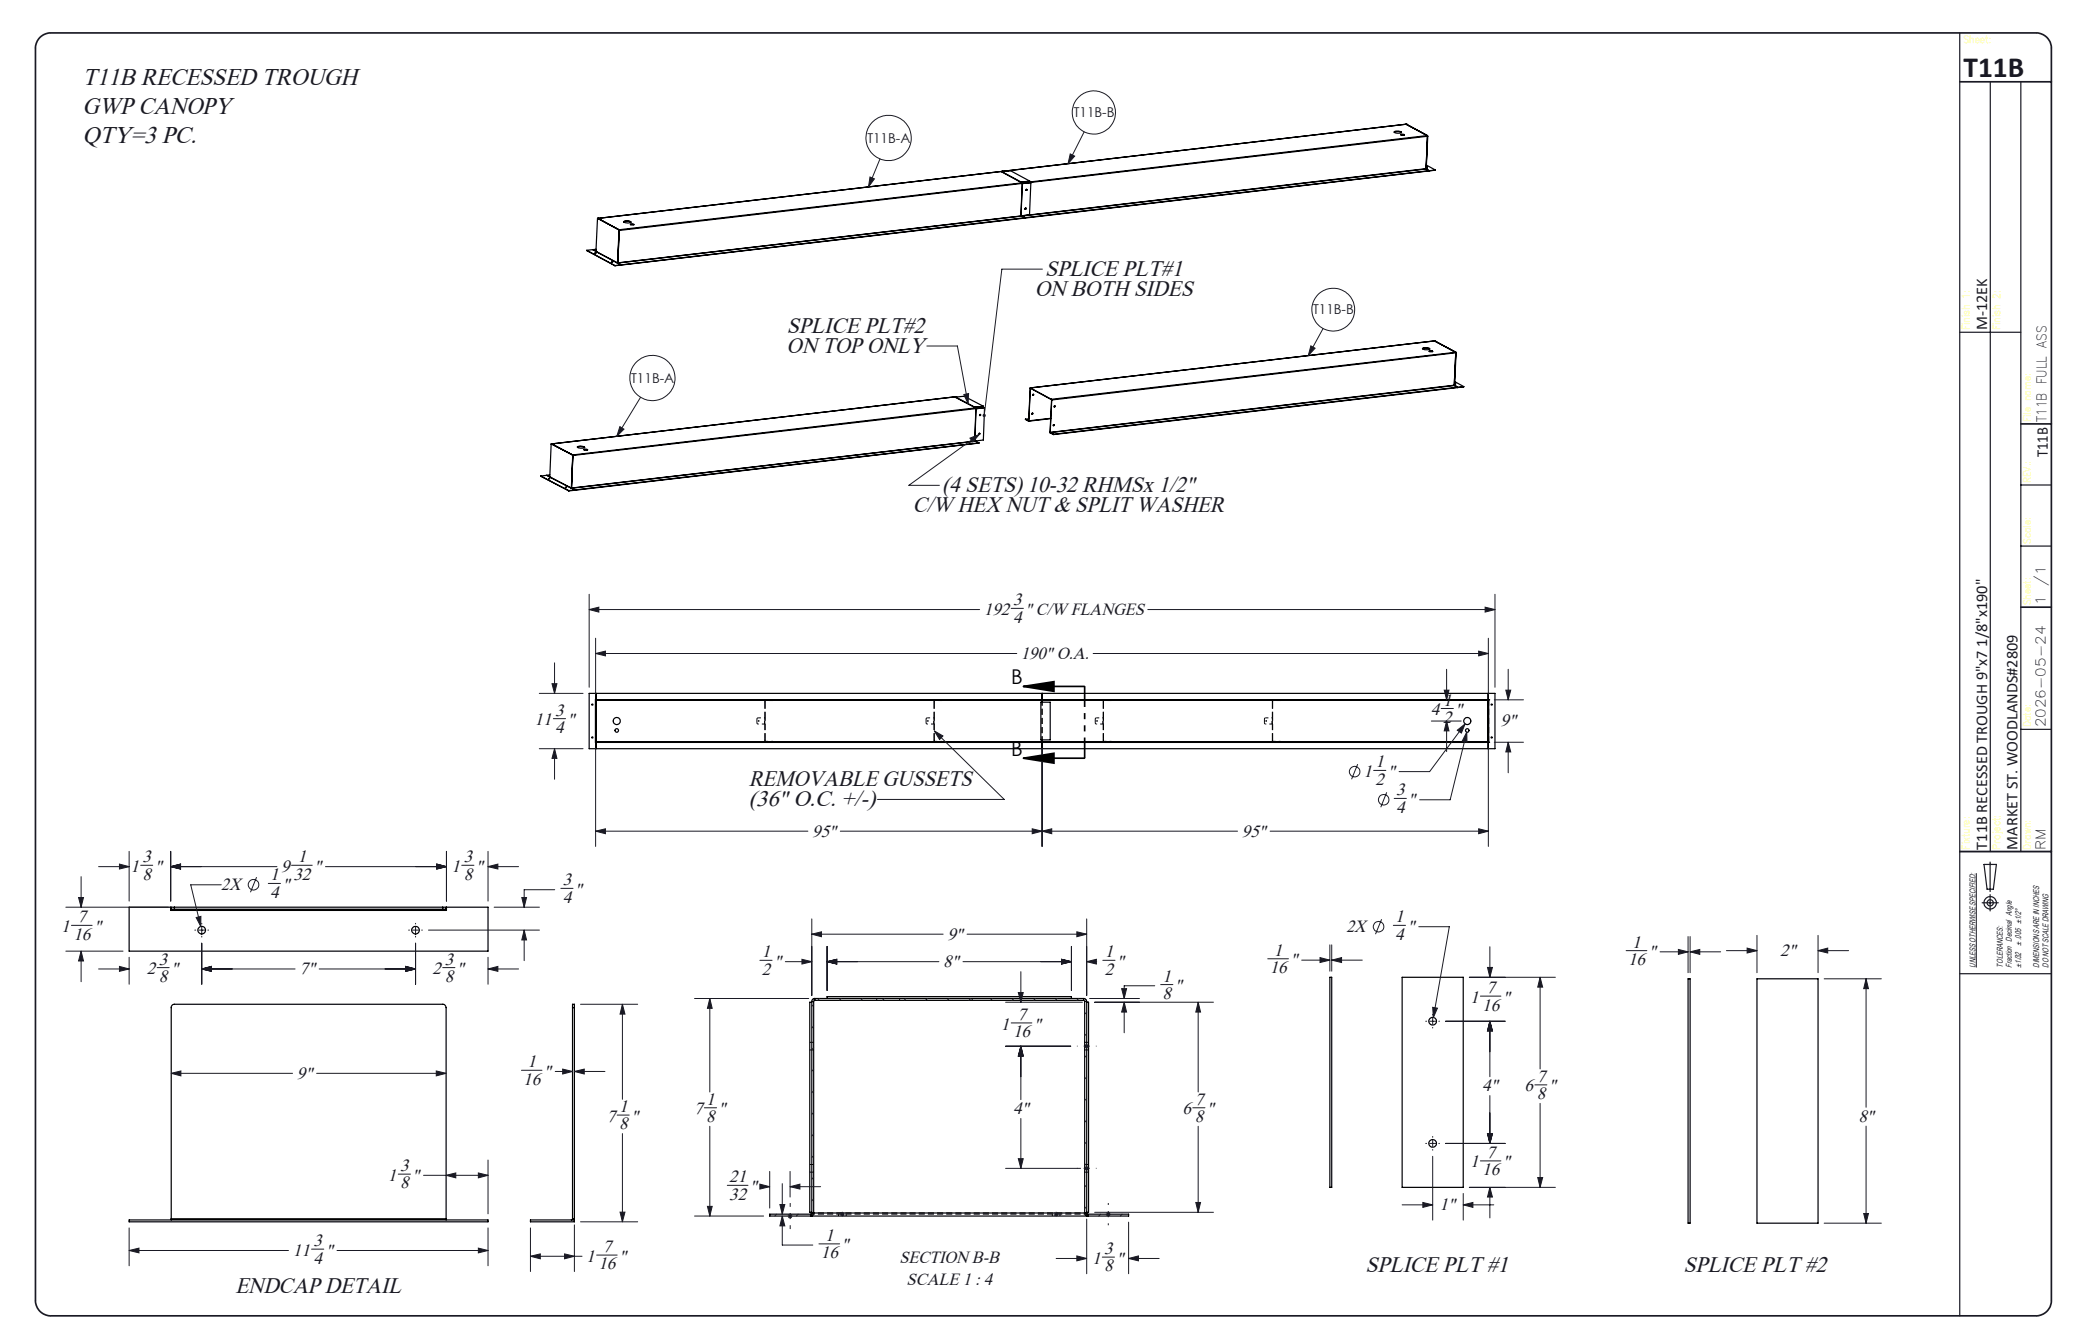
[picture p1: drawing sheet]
<svg xmlns="http://www.w3.org/2000/svg" width="432mm" height="279mm" viewBox="0 0 432 279" stroke-linecap="round" stroke-linejoin="round" font-family="sans-serif">
<g fill="none" stroke="#191924" stroke-width=".21">
<path d="M180.9 36.8l.9 .4-1.2 1.7zM183 33l-2.4 5.9M222.5 32l.9 .5-1.4 1.5zM225.4 27.4l-3.4 6.6M216.7 56h-8.4l-3.7 30.4M192.7 71.9h6.3l2.3 12M272.5 71.9l.9 .5-1.4 1.5zM275.1 68.3l-3.1 5.6M128.9 88.7l.8 .5-1.5 1.5zM133.2 82.6l-5 8.1M200.4 82l1-.2-.1 2.1zM201.6 91.1l2-.8-1.4 1.6z"/>
<path d="M203.6 90.3l-14.7 10.6h6.4M115.3 137.8v6.3M122.5 126.7l2-.5v1zM122.5 123.5v19.4M122.5 126.7h81.2M123.8 135.9l2.1-.5v.9zM123.8 132.7v11.6M123.8 135.9h87.6M210.2 126.5h2.6M227.3 135.9h82.1M238.6 126.7h72.2M300.7 139.1v6.4"/>
<path d="M307.4 135.4l2 .5-2 .4zM308.8 126.2l2 .5-2 .5zM309.4 132.7v11.6M310.8 123.5v19.4M313.5 139.1v6.4M112.1 155.6h9.1M112.1 144.1h9.1M114.8 142.1h1l-.5 2zM115 149.4h2.6M115.3 155.6l.5 2.1h-1zM115.3 155.6v6.4M123.8 155.5v20.5"/>
<path d="M194.2 151.9l1.8 1.1-.7 .7zM194.2 151.9l14.6 14.3h-26.4M216.6 155.6v20.4M282.3 158.9l-1.3 3.1M297.6 149.9h6.2M299.6 147.3h2.6M300.2 143.5h1l-.5 2zM300.7 149.9l.5 2h-1zM300.7 149.9v6.3M303 151.8l1.6-1.3-.8 1.9zM304.6 150.5l-7.4 9.9h-6.3M304.9 152.2l.1 2.1-1-.2z"/>
<path d="M304.9 152.2l-3.4 14.1h-6.4M309.4 155.5v20.5M310.7 145.5h6M310.7 154.3h6M313.1 143.5h1l-.6 2zM313.5 154.3l.6 2h-1zM313.5 154.3v6.4M24.8 179.6l2 .6-2 .5zM26.8 177v10.3M29.2 179.9h2.5M35.5 177v10.3M60.6 179.9h4.3"/>
<path d="M90.8 179.6l2 .6-2 .5zM92.8 177v10.3M96 179.9h2.5M101.5 177v10.3M123.8 172.8l2.1-.5v1zM123.8 172.8h44.2M174.7 172.8h82.6M214.6 172.3l2 .5-2 .5zM216.6 172.8l2.1-.5v1zM264.1 172.8h45.3M285.6 160.2h2.5M288.3 164.7l-1.2 3.1"/>
<path d="M289.8 166h2.6M307.4 172.3l2 .5-2 .5zM13.7 188.6h21.3M13.7 197.7h11.9M14.9 192.4h4.3M16.3 186.6h1.1l-.5 2zM16.9 197.7l.5 2.1h-1.1zM16.9 182.2v6.4M16.9 197.7v6.4M20.5 180.2h6.3M26.8 199v5.6M35.5 180.2l2-.6v1.1z"/>
<path d="M35.5 180.2h22.1M40.5 193.4h.2M40.8 190.7l1-.2-.1 2.1zM41.3 193.4h1.3M41.9 191.9v.2M41.9 192.7v1.3M41.9 194.6v.2M41.9 196.1v8.5M43.2 193.4h.2M46 183.9h-6.3l2 8.7M53.3 182.4l-1.2 3.1M55.8 183.7h2.5"/>
<path d="M67.7 180.2h25.1M84.9 193.4h.2M85.8 193.4h1.2M86.4 191.9v.2M86.4 192.7v1.3M86.4 194.6v.2M86.4 196.1v8.5M87.7 193.4h.1M89.1 193.4h23M101.5 180.2l2-.6v1.1zM101.5 199v5.6M101.5 180.2h6.3"/>
<path d="M102.7 188.6h9.4M108.5 186.6h1l-.5 2zM109 193.4l.5 2h-1zM109 193.4v6.3M115.3 185h-6.3v3.6M116.6 184.7h2.5M158 199.6h2.5M163.3 199.9h5.5M166.7 199.4l2.1 .5-2.1 .5zM168.8 194.2l2-.5v1zM168.8 191v15.9M168.8 194.2h27.3"/>
<path d="M171.9 199.9l2.1-.5v1zM171.9 196.7v9.2M171.9 199.9h23.3M200.2 199.9h22.5M201 194.2h24.9M220.7 199.4l2 .5-2 .5zM222.7 196.7v9.2M223.9 193.7l2 .5-2 .5zM225.9 199.9l2-.5v1zM225.9 191v15.9M225.9 199.9h2.1M229.3 199.6h2.5"/>
<path d="M263.6 199.3h4.3M270.6 199.6h5.9M274.4 199.1l2.1 .5-2.1 .5zM276.5 196.4v5.5M276.9 199.6l2-.5v1zM276.9 196.4v5.5M276.9 199.6h6.3M287.2 191.1l-1.2 3.1M289.7 192.4h2.5M295 192.7h6.3l-3.3 18.8M309.7 196.8v6.4M338.1 197.6h4.3"/>
<path d="M345.1 197.9h5.8M348.9 197.4l2 .5-2 .5zM350.9 194.7v7.5M351.4 197.9l2-.5v1zM351.4 194.7v7.5M351.4 197.9h6.3M358.9 197.6h6.4M363.2 197.1l2.1 .5-2.1 .5zM365.3 194.5v7.7M378 197.6l2-.5v1zM378 197.6h6.3M378 194.5v7.7"/>
<path d="M410.9 181.5v19.6M20.5 201.4h6.3M24.8 200.9l2 .5-2 .5zM32.7 201.2h2.5M41.9 201.4l2.1-.5v1zM41.9 201.4h19.4M66.4 201.4h20M84.3 200.9l2.1 .5-2.1 .5zM92 201.2h2.6M101.5 201.4l2-.5v1zM101.5 201.4h6.3M120.7 208.8h11.9"/>
<path d="M129.4 208.8l.5 2h-1zM129.4 208.8v19.7M144.4 207.6h23.7M147.6 207.6l.5 2h-1zM147.6 207.6v19.4M169.2 208.8l-.4 .4M169.2 213.3l-.4 .4M169.2 217.8l-.4 .4M170.4 207.6l-.4 .4M174.9 207.6l-.4 .4M179.4 207.6l-.4 .4M183.9 207.6l-.5 .4"/>
<path d="M188.3 207.6l-.3 .4M192.8 207.6l-.4 .4M197.3 207.6l-.4 .4M201.8 207.6l-.4 .4M206.3 207.6l-.4 .4M209.1 217.5h13.5M209.1 208.4h15.9M210.2 212.7h4.3M210.8 207.6l-.4 .4M211.7 206.3h1l-.5 2.1zM212.2 217.5l.5 2h-1zM212.2 202v6.4"/>
<path d="M212.2 217.5v11.1M215.3 207.6l-.4 .4M219.8 207.6l-.4 .4M224.3 207.6l-.4 .4M225.4 217.5h1M225.6 217.1l.7 .7M225.9 210.4l-.4 .4M225.9 214.9l-.4 .4M225.9 219.4l-.4 .4M225.9 217v1M226.3 217.1l-.7 .7M226.5 207.6h10.4"/>
<path d="M227.6 208.4h24.7M233.2 205.5h1l-.5 2.1zM233.7 208.4l.5 2h-1zM233.7 208.4v6.3M240.1 204.9h-6.4v2.7M241.3 204.7h2.5M249.1 208.4l.5 2h-1zM249.1 208.4v18.6M296.4 212.3h.2M297.2 212.3h1.3M297.9 209.4l.9 .2-.8 1.9zM297.9 210.9v.1"/>
<path d="M297.9 211.7v1.2M297.9 213.6v.1M299.1 212.3h.2M300.5 212.3h12.4M305.5 203.2h17.9M307.8 207.1h4.2M309.2 201.1h1.1l-.6 2.1zM309.7 212.3l.6 2h-1.1zM309.7 212.3v11.5M320.2 203.2l.5 2h-1zM320.2 203.2v19M379.2 203.5h11.9"/>
<path d="M387.9 203.5l.5 2h-.9zM387.9 203.5v26.7M35.6 223.1l2-.5v1.1zM35.6 223.1h25.2M65.8 223.1h26.9M90.7 222.6l2 .5-2 .6zM108.4 222.5h4.3M115.4 222.7h3.6M117 222.2l2 .5-2 .6zM119.4 222.7l2.1-.5v1.1zM119.4 222.7h6.4M128.3 231.8h2.5"/>
<path d="M129.4 235.7v18.3M146.4 230.3h2.6M147.6 234.1v18.7M169.2 222.3l-.4 .4M169.2 226.8l-.4 .4M169.2 231.2l-.4 .5M169.2 235.8l-.4 .3M212.2 232.5v10.4M225.9 223.9l-.4 .4M225.9 228.4l-.4 .4M225.9 232.9l-.4 .4M225.9 237.4l-.4 .4"/>
<path d="M248 230.3h2.5M249.1 234.1v17.9M296.4 237.7h.2M297.2 237.7h1.3M297.9 236.3v.1M297.9 237.1v1.2M297.9 239v.1M299.1 237.7h.2M300.5 237.7h12.4M309.2 235.7h1.1l-.6 2zM309.7 227.8v9.9M319.1 225.5h2.5"/>
<path d="M320.2 229.4v17.4M387.9 234.1v20.2M26.8 260l2.1-.5v1zM26.8 255.3v7.8M26.8 260h33.2M64.8 259.7h2.5M70.1 260h31.4M82.8 244.1h2.5M88.1 244.3h13.4M92.7 244.3l2.1-.5v1.1zM99.4 243.8l2.1 .5-2.1 .6zM99.4 259.5l2.1 .5-2.1 .5z"/>
<path d="M101.5 241.2v11.1M101.5 255.3v7.8M110.3 255.3v9M119.4 254.6v9.7M120.7 254h11.9M128.9 252h1l-.5 2zM144.4 252.8h14.3M147.1 250.8h1l-.5 2zM151.2 246.4h4.3M158 246.2l2 .5-2 .5zM158.2 246.7h1.8M160 243.5v7.6"/>
<path d="M161.5 252.4l-.4 .4M162.1 250.4h1.1l-.6 2zM162.6 252.8l.6 2h-1.1zM162.6 252.8v6h6.4M162.6 246.1v6.3M163.8 252.8h.9M163.9 252.4l.7 .8M164.3 246.7l2-.5v1zM164.3 243.5v5.3M164.3 252.3v1M164.3 246.7h6.3M164.6 252.4l-.7 .8"/>
<path d="M165.9 252.4l-.3 .4M169.2 240.2l-.4 .4M169.2 244.7l-.4 .4M169.2 249.2l-.4 .4M170.3 258.6h4.3M174.6 252.4h1M174.8 252.1l.7 .7M175.1 251.9v1M175.5 252.1l-.7 .7M209.1 242.9h15.5M211.7 240.9h1l-.5 2zM219 252.4h1.1"/>
<path d="M219.2 252.1l.7 .7M219.6 251.9v1M219.9 252.1l-.7 .7M225.4 242.9h1M225.6 242.5l.7 .7M225.9 241.9l-.4 .4M225.9 246.3l-.4 .4M225.9 250.8l-.4 .4M225.9 242.4v1M225.9 253.4v11.4M226.3 242.5l-.7 .7M227.6 252h24.7"/>
<path d="M228.8 252.4l-.4 .4M229.9 252.4h1M230 252.1l.8 .7M230.4 251.9v1M230.8 252.1l-.8 .7M233.3 252.4l-.4 .4M234.6 254.1v10.7M248.6 250h1l-.5 2zM291.5 250.5h6.4M295.8 250l2.1 .5-2.1 .5zM297.9 240.4v13.2M304.2 250.5l2-.5v1z"/>
<path d="M304.2 248.1v5.5M304.2 250.5h6.4M305.5 246.8h17.9M307.8 241.3h4.2M309.7 246.8l.6 2h-1.1zM309.7 246.8v6.4M319.7 244.8h1l-.5 2zM379.2 254.3h11.9M387.5 252.3h.9l-.5 2zM110.3 261.2l2-.5v1zM110.3 261.2h10.7M117.4 260.7l2 .5-2 .5z"/>
<path d="M124 260.9h4.3M219.6 261.6h6.3M223.9 261.1l2 .5-2 .5zM229.2 261.3h2.5M234.6 261.6l2.1-.5v1zM234.6 261.6h6.4"/>
<circle cx="184.7" cy="28.7" r="4.7"/>
<circle cx="227.4" cy="23.4" r="4.5"/>
<circle cx="135.6" cy="78.6" r="4.7"/>
<circle cx="277.2" cy="64.4" r="4.5"/>
<circle cx="281.6" cy="160.4" r="1.09"/>
<circle cx="287.7" cy="166.3" r="1.09"/>
<circle cx="52.7" cy="183.9" r="1.09"/>
<circle cx="286.6" cy="192.6" r="1.09"/>
</g>
<g fill="none" stroke="#191924" stroke-width=".25">
<path d="M407.4 6.8v266.7M413.8 17v160M420.1 17v160M407.4 69.1h12.7M420.1 113.5h6.4M420.1 100.8h6.4M420.1 151.6h6.4M407.4 177h19.1M412.5 179.7h2.5l-.6 5.2h-1.3zM413.7 179.2v6.1M412.1 187.7h3.3M413.7 186v3.4"/>
<path d="M407.4 202.4h19.1"/>
<circle cx="413.7" cy="187.7" r=".66"/>
<circle cx="413.8" cy="187.7" r="1.29"/>
</g>
<path d="M8.2 7.9a3.3 3.3 0 0 1 2.3-1.1h412.8a3.2 3.2 0 0 1 3.2 3.2v260.4a3.2 3.2 0 0 1-3.2 3.1h-412.8a3.2 3.2 0 0 1-3.1-3.1v-260.4a3.2 3.2 0 0 1 .8-2.1zM407.4 17h19.1M420.1 88.1h6.4M420.1 126.2h6.4M407.4 177h19.1" fill="none" stroke="#191924" stroke-width=".35"/>
<g fill="none" stroke="#000" stroke-width=".25">
<path d="M208.3 35.6h.1M208.3 35.6l-84 9.8M208.3 35.6l.1 .1M208.3 35.7l4 2.2M210.1 35.5l4 2.1M212.3 37.9h.1M212.5 37.9l.2 .1M212.5 38.2l1.8-.2-.3 6.7-1.8 .2zM212.7 38l.1 .1M212.7 38l-84 9.8M212.8 38.1h.1M213.4 39.4l-.1 .2z"/>
<path d="M214.1 37.6l-1.8 .3M214.3 38h.1M289.8 27.5l.3-.2h.8l.5 .3M289.9 27.4l.3-.1a1 1 0 0 1 1.1 .3l-.4 .1a.86 .86 0 0 1-1-.3zM291.2 28l.5-.1 .3 .1-.6 .1zM291.2 28h.7M291.9 28h.1M292.3 25.8h.1M292.4 25.8h.1M292.4 25.8l4.3 2.4M296.5 35.1h.1M296.5 35.1l-84.1 9.8"/>
<path d="M296.5 35.1l-84 9.8M296.5 35.1l.6 .4M296.5 34.8h.2M296.5 34.3l1.9 1M296.6 34.7l.2 .1zM296.7 28.2l.1 .1M296.7 28.2l-168 19.7M296.7 28.2h.1M296.8 28.2v.1M296.8 28.2l-4.5-2.4-84 9.9M296.8 28.3l-84 9.8M296.8 28.3l-.3 6.8"/>
<path d="M296.8 28.3h.1M297.1 35.5h.1M297.1 35.5l-84 9.8M298.4 35.3l-1.3 .2M122 52l5.8 3.2M123.3 51.9l.6 .3M123.3 51.9l-1.3 .1M123.6 52.6h.3zM123.7 52.6h.2M123.9 52.3h.1M123.9 52.3l4.4 2.4M123.9 52.2v.1"/>
<path d="M123.9 52.2l4.5 2.4M123.9 51.8l-.6 .1M124.2 45.4l-.3 6.8M124.2 45.4h.1M124.2 45.4l4.4 2.4M124.3 45.4h.1M124.3 45.4l4.4 2.4M127.1 54.5h.3zM127.2 54.5h.1M127.8 55.2h.1M128.3 54.7h.1M128.4 54.6l-.1 .1"/>
<path d="M128.4 54.6h.1M128.4 54.6v.1M128.4 54.7l.7 .4M128.6 47.8l.1 .1M128.6 47.8h.1M128.7 47.8v.1M128.7 47.8h.1M128.7 47.9h.1M128.7 47.9l-.3 6.7M129.1 55.1h.1M129.1 55.1l-1.3 .1M129.7 46.1l.4-.2a.88 .88 0 0 1 1.1 .3l-.4 .1a1.11 1.11 0 0 1-1.1-.2z"/>
<path d="M129.7 46.1l.7-.1 .8 .2M131.1 46.7h.7M131.1 46.6h.5l.2 .1-.5 .1zM212.4 44.9h.1M212.5 44.9l.6 .4M212.5 44.9l-84.1 9.8M213.1 45.3h.1M213.1 45.3l-84 9.8M213.2 43.3l-.1 .2 .2-.1M213.3 43.3v.1M295.7 72.4l.6-.1a.74 .74 0 0 1 .9 .3l-.4 .1a1.07 1.07 0 0 1-1.1-.3zM295.7 72.5l1-.1 .6 .2"/>
<path d="M297.1 73l.4-.1 .4 .2h-.6zM297.1 73.1h.8M298.2 70.9h.1M298.2 70.9l-84 9.7M298.2 70.9l4.4 2.3M298.3 70.9h.1M298.3 70.9l4.3 2.3M302.4 79.8h.2zM302.4 79.8h.2M302.4 79.3l1.9 1.1M302.6 73.2v.1M302.6 73.2l-84 9.8"/>
<path d="M302.6 73.2l.1 .1M302.6 73.3l-83.9 9.8M302.6 73.3l-.3 6.8M302.6 73.2h.1M302.7 73.3l-.3 6.8M302.7 73.3l-.4 6.8M112.4 99l5.9 3.1M112.4 99l5.9 3M113.7 98.8l.6 .3M113.7 98.8l-1.3 .2M114.1 99.5h.2zM114.1 99.5h.1"/>
<path d="M114.3 99.2h.1M114.3 99.2l4.4 2.3M114.3 99.1v.1M114.3 98.7l-.6 .1M114.3 99.1l4.5 2.4M114.6 92.3l-.3 6.8M114.6 92.3h.1M114.6 92.3l4.5 2.3M114.7 92.3h.1M119.1 94.6v.1M119.1 94.6h.1M119.1 94.7l-.3 6.8"/>
<path d="M119.1 94.7h.1M120.1 92.9l.4-.1a.88 .88 0 0 1 1 .3l-.9 .1-.5-.2zM120.1 93l.8-.2 .6 .2M121.4 93.5l.5-.1 .3 .1-.5 .1zM121.4 93.5h.8M198.7 82.5l-84 9.8M198.7 82.5h.1M198.7 82.5l3.9 2.2M198.7 82.5l3.9 2.1M198.7 82.5l1.7-.1 4 2.1M202.6 84.6v.1M202.6 91.7h.1"/>
<path d="M202.8 91.7l.7 .4M202.8 91.7h.1M202.8 91.7l-84 9.8M202.9 84.7l.2 .1M202.9 84.9l-.3 6.8M203.1 84.8v.1M203.1 84.8l-84 9.8M203.1 84.9l-84 9.8M203.1 84.9h.1M203.5 92.1l-84 9.7M203.5 92.1h.1M203.5 92.1l-84 9.8"/>
<path d="M203.6 90.1l.1 .1-.2 .1M203.8 86.1l-.1 .3M204.4 84.5l-1.8 .1M204.4 84.5l-1.8 .2M204.7 84.8l-1.8 .1M204.7 84.8l-.3 6.7-85.5 10M213.2 87.1l.7 .4M213.2 87.1l.6 .5M213.9 87.5h.1M213.9 87.5l-.1 .1M213.9 87.1h-.7M214.2 80.7v.1"/>
<path d="M214.2 80.7l-.3 6.8M214.2 80.6v.1M214.2 80.6l4.4 2.4M214.2 80.7l4.4 2.4M214.2 80.6v.2M214.7 85.9l-.1 .2M214.7 82.2h.1M214.8 82v.2M218.3 89.9v.1M218.3 89.9h.1M218.3 90l.7 .3M218.4 89.9l.6 .4"/>
<path d="M218.4 89.9l-.1 .1M218.4 87l-4.5 .6M218.4 87l-4.5 .5M218.6 83l.1 .1M218.6 83.1h.1M218.6 83v.1M218.6 83.1l-.3 6.8M218.7 83.1l-.4 6.8M219 90.3h.1M219.1 88.3l-.1 .2M219.3 84.3v.3h-.2M302.3 80.1l.1 .1"/>
<path d="M302.3 80.1l-84 9.8M302.3 80.1h.1M302.4 80.2l-84 9.7M302.4 80.2l.6 .3M302.4 80.1h.1M302.4 80.1v.1M303 80.5v.1M303 80.6l-84 9.7M303 80.5l-84 9.8M304.3 80.4l-1.3 .2M304.3 80.4l-1.3 .1M117.5 101.3h.3z"/>
<path d="M117.6 101.4h.1M118.3 102v.1M118.7 101.5h.1M118.7 101.5h.2M118.8 101.5h-.1M118.8 101.5h.1M118.9 101.5l.6 .3M119.5 101.8v.1M119.5 101.8l-1.2 .2M119.5 101.9l-1.2 .2M122.5 144.1h188.3v11.5h-188.3zM123.8 145.5h.1"/>
<path d="M123.8 154.3h.1M123.8 154.3h185.7M123.8 145.5h185.7M123.8 145.5v8.8M123.8 145.5v.1h185.6M123.9 145.5v8.8M123.9 145.5h.1M123.9 144.1v1.4M123.9 154.3v1.3M123.9 154.3h185.5M216.4 146h1.9v7.8h-1.9zM216.4 145.5h.1"/>
<path d="M216.4 154.3h.1M216.6 153.8v.5M216.6 144.1v1.9M216.6 154.3v1.3M218.3 145.5h.1M218.3 154.3h.1M309.4 154.2v.1M309.4 145.5v.1M309.4 154.3h.1M309.4 145.5h.1M309.4 144.1v1.4M309.4 145.6v8.6"/>
<path d="M309.4 154.3v1.3M309.4 154.2h-185.6v.1M309.5 154.3h.1M309.5 145.5h.1M309.5 145.5v8.8M26.8 188.6h8.7v.7h57.3v-.7h8.7v9.1h-74.7zM35.6 189h.7M35.6 189v.3M36.3 188.6h-.7v.4M36.3 188.6v.4M36.3 189h55.7M36.3 188.6h55.7"/>
<path d="M92 189h.7M92 188.6h.7v.4M92 188.6v.4M92.7 189v.3M119 209.5v-.7h.4v.7M119 209.5v43.9M119 209.5h.4M119.4 209.5v43.9M168.8 208.4h-.5v43.6h.5M171.9 207.6v-.4h50.8v.4M225.9 208.4h.4v43.6h-.4M276.5 203.2h.4v43.6h-.4z"/>
<path d="M291.5 203.2h12.7v43.6h-12.7zM350.9 203.5h.5v50.8h-.5zM365.3 203.5h12.7v50.8h-12.7zM26.8 253.6h74.7v.4h-74.7zM35.6 253.4v.2M35.6 253.4v-43.9a.66 .66 0 0 1 .7-.7h55.7a.72 .72 0 0 1 .7 .7v43.9M35.6 253.4h57.1M92.7 253.4v.2M110.3 253.6h9.1v.4h-9.1zM119 253.4l-.2 .2M119 253.4h.4M119.4 253.4v.2"/>
<path d="M168.7 252.8h.1M168.7 252.8h57.3M168.8 252.8h.1M169.2 252.2a.66 .66 0 0 1-.7 .6h-8.5v-.4h8.6l.2-.2v-44a.6 .6 0 0 1 .6-.6h55.8a.66 .66 0 0 1 .7 .6v44.1l.2 .1h8.5v.4h-8.4a.66 .66 0 0 1-.7-.6M169.2 252.2v-44.1l.1-.1h56.1l.1 .1v44.1M169.2 252.2h56.3M225.9 252.8h.1M226 252.8h.1"/>
<circle cx="213.4" cy="39.5" r=".12"/>
<circle cx="213.2" cy="43.4" r=".12"/>
<circle cx="203.6" cy="90.2" r=".11"/>
<circle cx="203.8" cy="86.3" r=".12"/>
<circle cx="214.6" cy="86" r=".12"/>
<circle cx="214.8" cy="82.1" r=".11"/>
<circle cx="219.1" cy="88.4" r=".12"/>
<circle cx="219.2" cy="84.5" r=".12"/>
<circle cx="123.1" cy="153.3" r=".13"/>
<circle cx="123.1" cy="146.5" r=".13"/>
<circle cx="128.2" cy="151.9" r=".37"/>
<circle cx="128.2" cy="149.9" r=".73"/>
<circle cx="305" cy="151.9" r=".36"/>
<circle cx="305.1" cy="149.9" r=".73"/>
<circle cx="310.1" cy="153.3" r=".12"/>
<circle cx="310.1" cy="146.5" r=".12"/>
<circle cx="41.9" cy="193.4" r=".79"/>
<circle cx="86.4" cy="193.4" r=".79"/>
<circle cx="297.8" cy="212.3" r=".79"/>
<circle cx="297.8" cy="237.7" r=".79"/>
</g>
<path d="M216.6 146v7.8M169.5 207.6a.69 .69 0 0 0-.7 .6M225.9 208.2a.69 .69 0 0 0-.7-.6" fill="none" stroke="#000" stroke-width=".21" stroke-dasharray="1.3 .6" stroke-dashoffset=".5" stroke-linecap="butt"/>
<g fill="none" stroke="#000" stroke-width=".21" stroke-dasharray="1.3 .6" stroke-linecap="butt">
<path d="M123.8 145.5v8.8M123.9 154.2h92.7M123.9 145.5h92.7M123.9 145.6h92.7M123.9 145.4h92.7M157.4 150.3l.2 .2M157.6 149.2l-.2 .3M157.7 149.9h.1h-.1M159 149.2h.1M159 150.5h.1M159 150.6v-.1M159 146.2v-.5"/>
<path d="M159 145.7h.1M159 154.1v-.5M159 153.6h.1M159 154.1l.1 .1M159.1 150.5v.1M159.1 150.6h-.1M159.1 145.7v.5M159.1 150.5h-.1M159.1 146.2h-.1M159.1 154.1h-.1M159.1 153.6v.5M159.1 149.2h-.1"/>
<path d="M159.1 145.7h-.1M159.1 149.3h-.1M159.1 154.1v.1M159.1 145.6l-.1 .1M159.1 145.6v.1M160.2 154.1v.1M160.3 154.2v-.1M160.5 154.2v-.1M160.5 154.2h.2M160.5 154.1h.2M160.7 154.2v-.1M160.7 145.6h-.2"/>
<path d="M192.5 150.3l.3 .2M192.8 149.2l-.3 .3M192.8 149.9h.2h-.2M194.1 149.2h.1M194.2 150.6v-.1M194.2 154.1v-.5M194.2 146.2v-.5M194.2 154.1l.1 .1M194.2 150.5v.1M194.2 153.6v.5M194.2 150.5h-.1M194.2 145.7v.5"/>
<path d="M194.2 154.1h.1M194.3 154.1v.1M194.3 145.6l-.1 .1M195.3 154.1v.1M195.5 154.2v-.1M195.6 154.2h.3M195.6 154.1h.3M195.6 154.2v-.1M195.9 154.2v-.1M195.9 145.6h-.3M216.4 154.3h.2M216.6 154.3h92.8"/>
<path d="M216.6 145.5v-.1M216.6 154.3h-92.7M216.6 145.4h-.2M217.3 154.2v.1M217.3 145.4v.1M217.5 154.3v-.1M217.5 145.5v-.1M227.7 150.3l.2 .2M227.9 149.2l-.2 .3M228 149.9h.1h-.1M229.3 149.2h.1M229.3 154.1v-.5"/>
<path d="M229.3 153.6h.1M229.3 146.2v-.5M229.3 145.7h.1M229.3 150.5h.1M229.3 150.6v-.1M229.3 154.1l.1 .1M229.4 154.1h-.1M229.4 153.6v.5M229.4 149.2h-.1M229.4 150.5h-.1M229.4 145.7v.5M229.4 150.5v.1"/>
<path d="M229.4 150.6h-.1M229.4 146.2h-.1M229.4 145.7h-.1M229.4 149.3h-.1M229.4 154.1v.1M229.4 145.6l-.1 .1M229.4 145.6v.1M230.5 154.1v.1M230.6 154.2v-.1M230.8 154.2h.3M230.8 154.1h.3M230.8 154.2v-.1"/>
<path d="M231.1 154.2v-.1M231.1 145.6h-.3M262.9 150.3l.2 .2M263.1 149.2l-.2 .3M263.2 149.9h.1h-.1M264.5 149.2h.1M264.5 154.1v-.5M264.5 153.6h.1M264.5 150.5h.1M264.5 150.6v-.1M264.5 146.2v-.5M264.5 145.7h.1"/>
<path d="M264.5 154.1l.1 .1M264.6 154.1h-.1M264.6 153.6v.5M264.6 149.2h-.1M264.6 146.2h-.1M264.6 150.5v.1M264.6 150.6h-.1M264.6 145.7v.5M264.6 150.5h-.1M264.6 145.7h-.1M264.6 149.3h-.1M264.6 154.1v.1"/>
<path d="M264.6 145.6l-.1 .1M264.6 145.6v.1M265.7 154.1v.1M265.8 154.2v-.1M266 154.2v-.1M266 154.2h.2M266 154.1h.2M266.2 145.6h-.2M266.2 154.2v-.1M309.4 154.2h-92.8M309.4 145.6h-92.8M309.4 145.5h-92.8"/>
<path d="M309.4 145.4h-92.8M309.5 154.3v-8.8M168.4 218.3h.4M168.8 208.2h.4M168.8 218.3h.4M168.8 216.7h-.4M169.2 208.2h-.4M169.2 216.7h-.4M169.4 207.6v.4M169.4 208v-.4M182.3 207.6v.4M187 208v-.4"/>
<path d="M192.6 207.6v.4M202.1 208v-.4M225.3 208v-.4M225.3 207.6v.4M225.5 208.2h.4M225.5 218.3h.4M225.9 208.2h-.4M225.9 216.7h-.4M225.9 218.3h.4M226.3 216.7h-.4M168.4 243.7h.4M168.5 252.4v.4"/>
<path d="M168.5 252.8h.2M168.5 252.4h.2M168.7 252.8v-.4M168.8 252.2h.4M168.8 252.7v-.5M168.8 252.4h-.1M168.8 243.7h.4M168.8 242.1h-.4M169.2 242.1h-.4M174.3 252.4v.4M175.9 252.8v-.4M218.8 252.4v.4"/>
<path d="M220.4 252.8v-.4M225.5 243.7h.4M225.5 252.2h.4M225.9 252.2h-.4M225.9 252.2v.5M225.9 242.1h-.4M225.9 243.7h.4M226 252.8v-.4M226 252.8h.2M226 252.4h.2M226 252.4h-.1M226.2 252.4v.4"/>
<path d="M226.3 242.1h-.4"/>
</g>
<g fill="none" stroke="#000" stroke-width=".21" stroke-dasharray="1.3 .6" stroke-dashoffset=".7" stroke-linecap="butt">
<path d="M157.6 149.2h1.4M159 150.5h-1.4M159.1 154.2h1.4M159.1 154.1h1.4M160.5 145.6h-1.4M192.8 149.2h1.3M194.1 150.5h-1.3M194.3 154.2h1.3M194.3 154.1h1.3M195.6 145.6h-1.3M227.9 149.2h1.4M229.3 150.5h-1.4"/>
<path d="M229.4 154.2h1.4M229.4 154.1h1.4M230.8 145.6h-1.4M263.1 149.2h1.4M264.5 150.5h-1.4M264.6 154.2h1.4M264.6 154.1h1.4M266 145.6h-1.4"/>
</g>
<g fill="none" stroke="#000" stroke-width=".21" stroke-dasharray="1.3 .6" stroke-dashoffset=".6" stroke-linecap="butt">
<path d="M159 150.5v-1.3M159 149.2v1.3M159.1 149.2v1.3M194.1 150.5v-1.3M194.2 149.2v1.3M229.3 150.5v-1.3M229.3 149.2v1.3M229.4 149.2v1.3M264.5 150.5v-1.3M264.5 149.2v1.3M264.6 149.2v1.3M168.8 252.2h57.1"/>
<path d="M225.9 252.4h-57.1"/>
</g>
<path d="M157.4 150.3v-.8M192.5 150.3v-.8M227.7 150.3v-.8M262.9 150.3v-.8" fill="none" stroke="#000" stroke-width=".21" stroke-dasharray="1.3 .6" stroke-dashoffset=".4" stroke-linecap="butt"/>
<g fill="none" stroke="#000" stroke-width=".21" stroke-dasharray="1.3 .6" stroke-dashoffset=".1" stroke-linecap="butt">
<path d="M159 153.6v-3M159 149.2v-3M159.1 153.6v-3M159.1 149.2v-3M194.2 149.2v-3M194.2 153.6v-3M229.3 153.6v-3M229.3 149.2v-3M229.4 153.6v-3M229.4 149.2v-3M264.5 149.2v-3M264.5 153.6v-3"/>
<path d="M264.6 149.2v-3M264.6 153.6v-3"/>
</g>
<path d="M216.6 145.4h1.8M218.4 154.3h-1.8" fill="none" stroke="#000" stroke-width=".21" stroke-dasharray="1.3 .6" stroke-dashoffset=".9" stroke-linecap="butt"/>
<path d="M212.8 142.7l6.3-1v2zM212.8 157.6l6.3-1v2zM212.8 142.7h12.7M212.8 157.6h12.7" fill="none" stroke="#000" stroke-width=".35"/>
<path d="M225.5 142.7v14.9" fill="none" stroke="#000" stroke-width=".35" stroke-dasharray="6.3 1.3 1.3 1.3 1.3 1.3" stroke-dashoffset="2.1" stroke-linecap="butt"/>
<path d="M230.4 254.7v-4.6" fill="none" stroke="#191924" stroke-width=".21" stroke-dasharray="15.2 1.3 1.3 1.3" stroke-dashoffset="14.8" stroke-linecap="butt"/>
<path d="M164.3 255.5v-5.4" fill="none" stroke="#191924" stroke-width=".21" stroke-dasharray="15.2 1.3 1.3 1.3" stroke-dashoffset="14.4" stroke-linecap="butt"/>
<path d="M223.9 217.5h4.1M223.9 242.9h4.1" fill="none" stroke="#191924" stroke-width=".21" stroke-dasharray="15.2 1.3 1.3 1.3" stroke-dashoffset="15.1" stroke-linecap="butt"/>
<path d="M212.8 142.7l6.3-1v2zM212.8 157.6l6.3-1v2z" fill="#000"/>
<g fill="#191924">
<path d="M180.9 36.8l.9 .4-1.2 1.7zM222.5 32l.9 .5-1.4 1.5zM128.9 88.7l.8 .5-1.5 1.5zM272.5 71.9l.9 .5-1.4 1.5z"/>
<path d="M122.5 126.7l2-.5v1zM308.8 126.2l2 .5-2 .5zM307.4 135.4l2 .5-2 .4zM123.8 135.9l2.1-.5v.9zM304.9 152.2l-.9 1.9 1 .2zM303 151.8l.8 .6 .8-1.9zM115.3 155.6l.5 2.1h-1zM114.8 142.1h1l-.5 2zM313.1 143.5h1l-.6 2zM313.5 154.3l.6 2h-1zM300.7 149.9l.5 2h-1zM300.2 143.5h1l-.5 2zM216.6 172.8l2.1-.5v1zM307.4 172.3l2 .5-2 .5zM123.8 172.8l2.1-.5v1zM214.6 172.3l2 .5-2 .5zM90.7 222.6l2 .5-2 .6zM35.6 223.1l2-.5v1.1zM92.7 244.3l2.1-.5v1.1zM99.4 243.8l2.1 .5-2.1 .6zM99.4 259.5l2.1 .5-2.1 .5zM26.8 260l2.1-.5v1zM119.4 222.7l2.1-.5v1.1zM117 222.2l2 .5-2 .6zM129.4 208.8l.5 2h-1zM128.9 252h1l-.5 2zM117.4 260.7l2 .5-2 .5zM110.3 261.2l2-.5v1zM276.9 199.6l2-.5v1zM274.4 199.1l2.1 .5-2.1 .5zM319.7 244.8h1l-.5 2zM320.2 203.2l.5 2h-1zM297.9 209.4l.1 2.1 .8-1.9zM295.8 250l2.1 .5-2.1 .5zM304.2 250.5l2-.5v1zM309.7 246.8l.6 2h-1.1zM309.2 235.7h1.1l-.6 2zM309.2 235.7h1.1l-.6 2zM309.7 212.3l.6 2h-1.1zM309.2 201.1h1.1l-.6 2.1zM309.7 212.3l.6 2h-1.1zM348.9 197.4l2 .5-2 .5zM351.4 197.9l2-.5v1zM387.5 252.3h.9l-.5 2zM387.9 203.5l.5 2h-.9zM378 197.6l2-.5v1zM363.2 197.1l2.1 .5-2.1 .5zM84.3 200.9l2.1 .5-2.1 .5zM41.9 201.4l2.1-.5v1zM16.3 186.6h1.1l-.5 2zM16.9 197.7l.5 2.1h-1.1zM101.5 180.2l2-.6v1.1zM90.8 179.6l2 .6-2 .5zM35.5 180.2l2-.6v1.1zM24.8 179.6l2 .6-2 .5zM35.5 180.2l2-.6v1.1zM90.8 179.6l2 .6-2 .5zM101.5 201.4l2-.5v1zM84.3 200.9l2.1 .5-2.1 .5zM24.8 200.9l2 .5-2 .5zM41.9 201.4l2.1-.5v1zM40.8 190.7l.9 1.9 .1-2.1zM109 193.4l.5 2h-1zM108.5 186.6h1l-.5 2zM171.9 199.9l2.1-.5v1zM220.7 199.4l2 .5-2 .5zM249.1 208.4l.5 2h-1zM248.6 250h1l-.5 2zM147.6 207.6l.5 2h-1zM147.1 250.8h1l-.5 2zM171.9 199.9l2.1-.5v1zM166.7 199.4l2.1 .5-2.1 .5zM168.8 194.2l2-.5v1zM223.9 193.7l2 .5-2 .5zM220.7 199.4l2 .5-2 .5zM225.9 199.9l2-.5v1zM233.7 208.4l.5 2h-1zM233.2 205.5h1l-.5 2.1zM234.6 261.6l2.1-.5v1zM223.9 261.1l2 .5-2 .5zM162.1 250.4h1.1l-.6 2zM162.6 252.8l.6 2h-1.1z"/>
<path d="M200.4 82l1-.2-.1 2.1zM204.4 86.1l-.1 .1a.33 .33 0 0 0 0 .3 .33 .33 0 0 0 .3 .2v-.3v.3a.33 .33 0 0 0 .3-.4 .33 .33 0 0 0-.5-.2zM201.6 91.1l2-.8-1.4 1.6zM194.2 151.9l1.8 1.1-.7 .7z"/>
<path d="M211.7 240.9h1l-.5 2zM212.2 217.5l.5 2h-1zM211.7 206.3h1l-.5 2.1zM212.2 217.5l.5 2h-1zM164.3 246.7l2-.5v1zM158 246.2l2 .5-2 .5z"/>
</g>
<text font-size="6.1" fill="#191924" x="408.2" y="16.1">T11B</text>
<g font-size="5.1" fill="#191924">
<text x="17.2" y="17.8">T11B RECESSED TROUGH</text>
<text x="17.2" y="23.7">GWP CANOPY</text>
<text x="17.2" y="29.6">QTY=3 PC.</text>
</g>
<g font-size="4.7" fill="#191924">
<text x="217.3" y="57.4">SPLICE PLT#1</text>
<text x="215.2" y="61.6">ON BOTH SIDES</text>
<text x="163.6" y="69.2">SPLICE PLT#2</text>
<text x="163.5" y="73.4">ON TOP ONLY</text>
<text x="189.8" y="106.5">C/W HEX NUT &amp; SPLIT WASHER</text>
<text x="195.9" y="102.3">(4 SETS) 10-32 RHMSx 1/2&quot;</text>
<text x="155.6" y="163.4">REMOVABLE GUSSETS</text>
<text x="155.6" y="167.6">(36&quot; O.C. +/-)</text>
<text x="48.9" y="268.8">ENDCAP DETAIL</text>
<text x="283.9" y="264.3">SPLICE PLT #1</text>
<text x="350" y="264.3">SPLICE PLT #2</text>
</g>
<g font-size="4.2">
<text x="210.2" y="142.2">B</text>
<text x="210.2" y="157.1">B</text>
</g>
<g font-size="3.7" fill="#191924">
<text x="210.6" y="125.8">3</text>
<text x="204.6" y="127.8">192</text>
<text x="210.6" y="129.4">4</text>
<text x="213.1" y="127.8">&quot; C/W FLANGES</text>
<text x="212.3" y="137">190&quot; O.A.</text>
<text x="115.4" y="148.8">3</text>
<text x="297.5" y="148.7">4</text>
<text x="300" y="146.7">1</text>
<text x="302.6" y="148.7">&quot;</text>
<text x="111.1" y="150.8">11</text>
<text x="115.4" y="152.4">4</text>
<text x="118" y="150.8">&quot;</text>
<text x="300" y="150.3">2</text>
<text x="312" y="150.8">9&quot;</text>
<text x="283.5" y="161.5">1</text>
<text x="286" y="159.5">1</text>
<text x="288.5" y="161.5">&quot;</text>
<text x="286" y="163.1">2</text>
<text x="290.3" y="165.4">3</text>
<text x="292.8" y="167.4">&quot;</text>
<text x="168.8" y="173.9">95&quot;</text>
<text x="258.2" y="173.9">95&quot;</text>
<text x="290.3" y="169">4</text>
<text x="29.6" y="179.3">3</text>
<text x="61.9" y="179.3">1</text>
<text x="96.4" y="179.3">3</text>
<text x="27.1" y="181.3">1</text>
<text x="29.6" y="182.9">8</text>
<text x="32.2" y="181.3">&quot;</text>
<text x="46" y="185">2X</text>
<text x="56.2" y="183">1</text>
<text x="58.5" y="181.3">9</text>
<text x="58.7" y="185">&quot;</text>
<text x="61" y="182.9">32</text>
<text x="65.3" y="181.3">&quot;</text>
<text x="93.9" y="181.3">1</text>
<text x="96.4" y="182.9">8</text>
<text x="98.9" y="181.3">&quot;</text>
<text x="117" y="184.1">3</text>
<text x="16.1" y="191.7">7</text>
<text x="56.2" y="186.6">4</text>
<text x="117" y="187.7">4</text>
<text x="119.5" y="186.1">&quot;</text>
<text x="290.1" y="191.8">1</text>
<text x="12.7" y="193.7">1</text>
<text x="15.3" y="195.3">16</text>
<text x="19.5" y="193.7">&quot;</text>
<text x="197" y="195.3">9&quot;</text>
<text x="279.9" y="193.7">2X</text>
<text x="290.1" y="195.4">4</text>
<text x="292.6" y="193.7">&quot;</text>
<text x="339.4" y="197">1</text>
<text x="30.5" y="202.5">2</text>
<text x="33.1" y="200.5">3</text>
<text x="35.6" y="202.5">&quot;</text>
<text x="62.3" y="202.5">7&quot;</text>
<text x="89.9" y="202.5">2</text>
<text x="92.5" y="200.5">3</text>
<text x="95" y="202.5">&quot;</text>
<text x="158.4" y="199">1</text>
<text x="158.4" y="202.6">2</text>
<text x="160.9" y="201">&quot;</text>
<text x="196.1" y="201">8&quot;</text>
<text x="229.7" y="199">1</text>
<text x="229.7" y="202.6">2</text>
<text x="232.2" y="201">&quot;</text>
<text x="264" y="202.3">16</text>
<text x="264.9" y="198.7">1</text>
<text x="268.3" y="200.7">&quot;</text>
<text x="338.5" y="200.6">16</text>
<text x="342.8" y="199">&quot;</text>
<text x="370.1" y="198.7">2&quot;</text>
<text x="33.1" y="204.1">8</text>
<text x="92.5" y="204.1">8</text>
<text x="241.7" y="204">1</text>
<text x="241.7" y="207.7">8</text>
<text x="244.2" y="206">&quot;</text>
<text x="305.6" y="208.5">1</text>
<text x="309" y="206.5">7</text>
<text x="312.4" y="208.5">&quot;</text>
<text x="208.1" y="214">1</text>
<text x="210.6" y="215.6">16</text>
<text x="211.5" y="212">7</text>
<text x="214.9" y="214">&quot;</text>
<text x="308.1" y="210.1">16</text>
<text x="109.7" y="221.9">1</text>
<text x="61.7" y="224.2">9&quot;</text>
<text x="108.8" y="225.5">16</text>
<text x="113.1" y="223.9">&quot;</text>
<text x="308.2" y="226.9">4&quot;</text>
<text x="316.9" y="226.9">6</text>
<text x="319.5" y="224.9">7</text>
<text x="322" y="226.9">&quot;</text>
<text x="126.2" y="233.2">7</text>
<text x="128.7" y="231.2">1</text>
<text x="131.2" y="233.2">&quot;</text>
<text x="144.3" y="231.7">7</text>
<text x="146.8" y="233.3">8</text>
<text x="146.8" y="229.7">1</text>
<text x="149.4" y="231.7">&quot;</text>
<text x="210.6" y="231.7">4&quot;</text>
<text x="245.8" y="231.7">6</text>
<text x="248.4" y="229.7">7</text>
<text x="248.4" y="233.3">8</text>
<text x="250.9" y="231.7">&quot;</text>
<text x="319.5" y="228.5">8</text>
<text x="386.4" y="233.2">8&quot;</text>
<text x="128.7" y="234.8">8</text>
<text x="80.7" y="245.4">1</text>
<text x="83.2" y="243.4">3</text>
<text x="85.7" y="245.4">&quot;</text>
<text x="151.6" y="245.8">21</text>
<text x="305.6" y="242.7">1</text>
<text x="308.1" y="244.3">16</text>
<text x="309" y="240.7">7</text>
<text x="312.4" y="242.7">&quot;</text>
<text x="83.2" y="247">8</text>
<text x="151.6" y="249.4">32</text>
<text x="155.9" y="247.8">&quot;</text>
<text x="299.3" y="251.6">1&quot;</text>
<text x="171.5" y="257.9">1</text>
<text x="60.9" y="261.1">11</text>
<text x="65.2" y="259.1">3</text>
<text x="65.2" y="262.7">4</text>
<text x="67.7" y="261.1">&quot;</text>
<text x="121.9" y="262.3">1</text>
<text x="124.4" y="263.9">16</text>
<text x="125.3" y="260.3">7</text>
<text x="128.7" y="262.3">&quot;</text>
<text x="170.7" y="261.6">16</text>
<text x="174.9" y="259.9">&quot;</text>
<text x="187" y="262.6">SECTION B-B</text>
<text x="227" y="262.7">1</text>
<text x="229.6" y="260.7">3</text>
<text x="232.1" y="262.7">&quot;</text>
<text x="188.5" y="267.1">SCALE 1 : 4</text>
<text x="229.6" y="264.3">8</text>
</g>
<g font-size="3.4" fill="#191924">
<text x="413.1" y="68.7" transform="rotate(-90 413.1 68.7)">M-12EK</text>
<text x="425.7" y="95.1" transform="rotate(-90 425.7 95.1)">T11B</text>
<text x="413.1" y="176.6" transform="rotate(-90 413.1 176.6)">T11B RECESSED TROUGH 9&quot;x7 1/8&quot;x190&quot;</text>
<text x="419.4" y="176.6" transform="rotate(-90 419.4 176.6)">MARKET ST. WOODLANDS#2809</text>
</g>
<g font-size="2.8" fill="#191924">
<text x="180.3" y="29.6">T11B-A</text>
<text x="223.2" y="24.4">T11B-B</text>
<text x="273" y="65.3">T11B-B</text>
<text x="131.2" y="79.6">T11B-A</text>
<text x="425.5" y="87.7" transform="rotate(-90 425.5 87.7)">T11B FULL ASS</text>
<text x="425.2" y="125.8" transform="rotate(-90 425.2 125.8)">1</text>
<text x="425.2" y="121.7" transform="rotate(-90 425.2 121.7)">/1</text>
<text x="425.2" y="151.2" transform="rotate(-90 425.2 151.2)">2026-05-24</text>
<text x="425.2" y="176.6" transform="rotate(-90 425.2 176.6)">RM</text>
</g>
<g font-size="2.1" fill="#ff0">
<text x="408.2" y="8.9">Sheet:</text>
<text x="409.5" y="68.7" transform="rotate(-90 409.5 68.7)">Finish 1:</text>
<text x="415.8" y="68.7" transform="rotate(-90 415.8 68.7)">Finish 2:</text>
<text x="422.2" y="87.7" transform="rotate(-90 422.2 87.7)">File name:</text>
<text x="422.2" y="100.4" transform="rotate(-90 422.2 100.4)">REV.:</text>
<text x="422.2" y="113.1" transform="rotate(-90 422.2 113.1)">Scale:</text>
<text x="422.2" y="125.8" transform="rotate(-90 422.2 125.8)">Sheet:</text>
<text x="422.2" y="151.2" transform="rotate(-90 422.2 151.2)">Date:</text>
<text x="409.5" y="176.6" transform="rotate(-90 409.5 176.6)">Fixture:</text>
<text x="415.8" y="176.6" transform="rotate(-90 415.8 176.6)">Project:</text>
<text x="422.2" y="176.6" transform="rotate(-90 422.2 176.6)">Drawn:</text>
</g>
<g font-size="1.7" fill="#191924">
<text x="420.2" y="196.6" transform="rotate(-90 420.2 196.6)">± .005 ±1/2°</text>
<text x="410.7" y="201.1" transform="rotate(-90 410.7 201.1)">UNLESS OTHERWISE SPECIFIED:</text>
<text x="416.4" y="201.1" transform="rotate(-90 416.4 201.1)">TOLERANCES:</text>
<text x="418.3" y="201.1" transform="rotate(-90 418.3 201.1)">Fraction Decimal Angle</text>
<text x="420.2" y="201.1" transform="rotate(-90 420.2 201.1)">±1/32</text>
<text x="424" y="201.1" transform="rotate(-90 424 201.1)">DIMENSIONS ARE IN INCHES</text>
<text x="425.9" y="201.1" transform="rotate(-90 425.9 201.1)">DO NOT SCALE DRAWING</text>
</g>
</svg>
